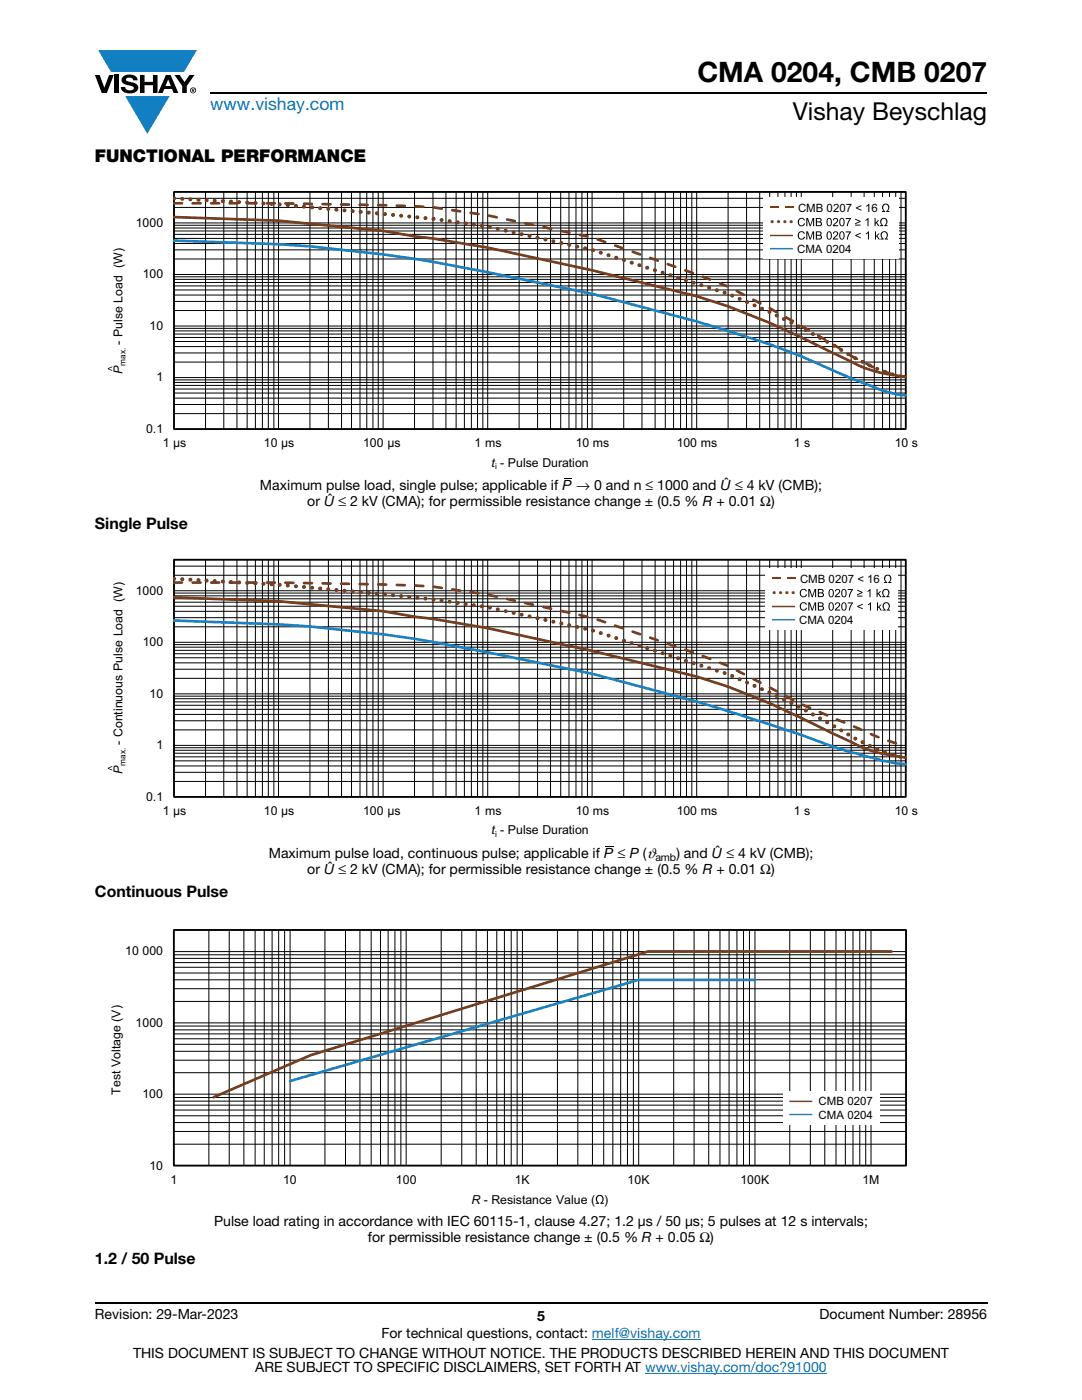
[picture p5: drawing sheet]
<svg xmlns="http://www.w3.org/2000/svg" width="216mm" height="279mm" viewBox="0 0 216 279" stroke-linecap="round" stroke-linejoin="round" font-family="sans-serif">
<g fill="#147fc3">
<path d="M19.6 10h19.7l-2.6 4.3h-1.1h-13.5z"/>
<path d="M25 19.2h8.9l-4.5 7.5z"/>
</g>
<g fill="#000">
<path d="M18.9 15h1l.9 2.5 1-2.5h.9l-1.4 3.6h-1zM22.9 15h.9v3.6h-.9zM24.6 15.3a2.1 2.1 0 0 1 2.8 .3l.1 .4h-.9a.79 .79 0 0 0-.7-.5 .79 .79 0 0 0-.8 .4l.3 .3 1 .2a1.08 1.08 0 0 1 1.2 1 1.08 1.08 0 0 1-1.1 1.2 1.73 1.73 0 0 1-2.4-1.2h.9a.96 .96 0 0 0 .8 .6 .96 .96 0 0 0 .9-.4 1.31 1.31 0 0 0-1.2-.6 1.03 1.03 0 0 1-1.1-.6 1.03 1.03 0 0 1 .2-1.1zM27.9 15h.9v1.3h1.7v-1.3h.9v3.6h-.9v-1.6h-1.7v1.6h-.9zM34.8 15h1.1l.9 1.4 1-1.4h1l-1.5 2.2v1.4h-.9v-1.4zM21.5 73.5l.9-.4v.2l-.7 .3 .7 .3v.1l-.9-.3z"/>
<path d="M33.6 15.9l.5 1.3h-1.1zM33.1 15l-1.6 3.6h1l.3-.8h1.5l.3 .8h1l-1.6-3.6z"/>
<path d="M38.4 17.8h.2v.2h-.2zM38.3 17.7v.7h.1v-.3l.4 .3-.2-.3 .2-.2-.1-.2z"/>
<path d="M38.1 18a.46 .46 0 0 1 .9 0 .46 .46 0 0 1-.9 0zM37.9 18a.6 .6 0 0 0 1.2 0 .6 .6 0 0 0-1.2 0z"/>
</g>
<path d="M42 18.6h155M18.9 260h178.1" fill="none" stroke="#000" stroke-width=".36"/>
<path d="M118.1 267.3h21.7M128.7 274h36.3" fill="none" stroke="#007ec4" stroke-width=".2"/>
<g fill="none" stroke="#000" stroke-width=".2">
<path d="M34.7 39.6h146M34.7 38.3h146v47.3h-146zM41 38.3v47.3M44.7 38.3v47.3M47.3 38.3v47.3M49.3 38.3v47.3M51 38.3v47.3M52.4 38.3v47.3M53.5 38.3v47.3M54.6 38.3v47.3M55.6 38.3v47.3M61.8 38.3v47.3"/>
<path d="M65.5 38.3v47.3M68.2 38.3v47.3M70.1 38.3v47.3M71.8 38.3v47.3M73.2 38.3v47.3M74.4 38.3v47.3M75.5 38.3v47.3M76.4 38.3v47.3M82.7 38.3v47.3M86.4 38.3v47.3M89 38.3v47.3M91 38.3v47.3"/>
<path d="M92.7 38.3v47.3M94.1 38.3v47.3M95.3 38.3v47.3M96.3 38.3v47.3M97.3 38.3v47.3M103.6 38.3v47.3M107.3 38.3v47.3M109.8 38.3v47.3M111.9 38.3v47.3M113.5 38.3v47.3M114.9 38.3v47.3M116.1 38.3v47.3"/>
<path d="M117.2 38.3v47.3M118.1 38.3v47.3M124.5 38.3v47.3M128.1 38.3v47.3M130.7 38.3v47.3M132.8 38.3v47.3M134.4 38.3v47.3M135.8 38.3v47.3M137 38.3v47.3M138 38.3v47.3M139 38.3v47.3M145.3 38.3v47.3"/>
<path d="M149 38.3v47.3M151.6 38.3v47.3M153.6 38.3v47.3M155.2 38.3v47.3M156.6 38.3v47.3M157.9 38.3v47.3M158.9 38.3v47.3M159.9 38.3v47.3M166.2 38.3v47.3M169.8 38.3v47.3M172.4 38.3v47.3M174.5 38.3v47.3"/>
<path d="M176.1 38.3v47.3M177.5 38.3v47.3M178.7 38.3v47.3M179.8 38.3v47.3M34.7 58.9h146M34.7 57.9h146M34.7 57.1h146M34.7 56.4h146M34.7 55.7h146M34.7 55.2h146M34.7 51.7h146M34.7 49.9h146"/>
<path d="M34.7 48.6h146M34.7 47.6h146M34.7 46.8h146M34.7 46.1h146M34.7 45.5h146M34.7 45h146M34.7 41.4h146M34.7 54.8h146M34.7 44.5h146M34.7 79.5h146M34.7 78.4h146M34.7 77.6h146"/>
<path d="M34.7 76.9h146M34.7 76.3h146M34.7 75.8h146M34.7 72.3h146M34.7 70.4h146M34.7 69.2h146M34.7 68.2h146M34.7 67.3h146M34.7 66.7h146M34.7 66h146M34.7 65.5h146M34.7 62h146"/>
<path d="M34.7 60.2h146M34.7 75.4h146M34.7 65.1h146M34.7 82.5h146M34.7 80.7h146"/>
</g>
<path d="M34.7 38.3h146v47.3h-146z" fill="none" stroke="#000" stroke-width=".35"/>
<path d="M34.7 48l20.9 .7a294.5 294.5 0 0 1 41.7 5.6 403.5 403.5 0 0 1 56.3 14.4l6.3 2.4a162.4 162.4 0 0 0 14.5 6.2 21.2 21.2 0 0 0 6.3 1.6" fill="none" stroke="#1782c5" stroke-width=".53"/>
<path d="M34.7 43.3l20.9 .7 20.8 2.1 20.9 3.3 20.9 4.5 20.8 5.2a156.2 156.2 0 0 1 27.1 11.3l3.7 1.8a29.5 29.5 0 0 0 10.9 3" fill="none" stroke="#7b3c17" stroke-width=".53"/>
<path d="M34.7 39.6l20.9 1.2 30.8 2.9 10.9 1.5 20.9 4.7 27.1 8.7a175.2 175.2 0 0 1 25.9 13.2 30.5 30.5 0 0 0 9.5 3.4" fill="none" stroke="#7b3c17" stroke-width=".79" stroke-dasharray="0 1.6"/>
<path d="M34.7 40.6a773.6 773.6 0 0 1 51.7 .8l10.9 1.6 20.9 4.4 20.8 7.4 6.3 2.4a298.8 298.8 0 0 1 24.5 13.8l1.4 .7a28.2 28.2 0 0 0 9.5 3.5" fill="none" stroke="#7b3c17" stroke-width=".53" stroke-dasharray="1.6 2.1"/>
<path d="M152.4 39.4h27v12.3h-27z" fill="#fff"/>
<g fill="#7b3c17">
<path d="M153.6 41.2h1.7v.3h-1.7z"/>
<path d="M156.7 41.2h1.6v.3h-1.6z"/>
</g>
<g fill="#000">
<path d="M175.8 43.7a.78 .78 0 0 1 1.2 .1 .78 .78 0 0 1-.3 1.1h.4v.2h-.6v-.1a.62 .62 0 0 0 .4-.9 .62 .62 0 0 0-.9-.3l-.1 .3a.74 .74 0 0 0 .3 .9v.1h-.6v-.2h.4l-.4-.6zM176.2 40.9a.78 .78 0 0 1 1.2 .1 .78 .78 0 0 1-.3 1.1h.4v.2h-.7v-.2a.62 .62 0 0 0 .5-.8 .62 .62 0 0 0-.9-.3l-.2 .3a.74 .74 0 0 0 .4 .8v.2h-.6v-.2h.3l-.3-.7z"/>
<path d="M174.5 43.5h.2v.9l.5-.4h.2l-.4 .4 .5 .7h-.3l-.3-.6-.2 .2v.4h-.2zM172.7 43.9l.6-.4v1.6h-.2v-1.2l-.4 .2zM170.6 44.8h1.1v.2h-1.1zM170.6 43.6l1.1 .5v.2l-1.1 .5v-.2l.9-.4-.9-.4zM168.7 43.5h1.1l-.5 1-.1 .6h-.2l.1-.4 .4-1h-.8zM167.8 43.8a.91 .91 0 0 0 .2 1.2 .85 .85 0 0 0 0-1.3zM167.7 43.6a.59 .59 0 0 1 .7 .1 .59 .59 0 0 1 .1 .6 .59 .59 0 0 1-.5 .9 .59 .59 0 0 1-.5-.9zM166.4 43.6a.56 .56 0 0 1 .8 .3 .56 .56 0 0 1-.4 .7l-.4 .3h.8v.2h-1l.2-.4a.64 .64 0 0 0 .5-1h-.4l-.1 .3h-.2zM165.2 43.8a.91 .91 0 0 0 .3 1.2 .85 .85 0 0 0 0-1.3zM165.2 43.6a.59 .59 0 0 1 .6 .1 .59 .59 0 0 1 .2 .6 .59 .59 0 0 1-.5 .9 .59 .59 0 0 1-.6-.9zM163 44.4v.5h.7a.3 .3 0 0 0 0-.4 .3 .3 0 0 0-.3-.1zM163 43.7v.5h.4a.27 .27 0 0 0 .3-.3 .27 .27 0 0 0-.4-.2zM162.8 43.5h.6a.42 .42 0 0 1 .5 .2 .42 .42 0 0 1-.2 .6 .46 .46 0 0 1 .3 .5 .46 .46 0 0 1-.6 .3h-.6zM160.9 43.5h.3l.5 1.4 .5-1.4h.3v1.6h-.3v-1.3l-.4 1.3h-.2l-.5-1.4v1.4h-.2zM159.4 43.7a.71 .71 0 0 1 1.2 .3h-.2a.55 .55 0 0 0-.8-.3 .55 .55 0 0 0-.2 .8 .5 .5 0 0 0 .5 .5 .5 .5 0 0 0 .5-.4h.2a.79 .79 0 0 1-1.1 .5 .79 .79 0 0 1-.2-1.2z"/>
</g>
<path d="M156.7 46.9h1.5v.2h-1.5zM155.2 46.9h1.5v.2h-1.5zM153.6 46.9h1.6v.2h-1.6z" fill="#7b3c17"/>
<g fill="#000">
<path d="M175.9 46.4a.78 .78 0 0 1 1.2 .1 .78 .78 0 0 1-.3 1.1h.4v.2h-.7v-.2a.62 .62 0 0 0 .5-.8 .62 .62 0 0 0-.9-.3l-.2 .3a.74 .74 0 0 0 .4 .8v.2h-.6v-.2h.3l-.3-.7z"/>
<path d="M174.6 46.2h.2v.9l.5-.5h.2l-.4 .5 .5 .7h-.3l-.4-.6-.1 .1v.5h-.2zM172.8 46.6l.6-.4v1.6h-.2v-1.3l-.4 .3zM170.7 46.9l1.1-.5v.2l-.9 .4 .9 .4v.2l-1.1-.5zM168.7 46.2h1.1l-.5 1-.1 .6h-.2v-.5l.5-.9h-.8zM167.8 46.4a.91 .91 0 0 0 .2 1.3 .85 .85 0 0 0 0-1.4zM167.7 46.3a.59 .59 0 0 1 .7 0 .59 .59 0 0 1 .1 .7 .59 .59 0 0 1-.5 .8 .59 .59 0 0 1-.5-.8zM166.4 46.3a.56 .56 0 0 1 .8 .2 .56 .56 0 0 1-.4 .8l-.4 .3h.8v.2h-1l.2-.5a.64 .64 0 0 0 .5-1l-.4 .1-.1 .3-.2-.1zM165.2 46.4a.91 .91 0 0 0 .3 1.3 .85 .85 0 0 0-.1-1.4zM165.2 46.3a.59 .59 0 0 1 .6 0 .59 .59 0 0 1 .2 .7 .59 .59 0 0 1-.5 .8 .59 .59 0 0 1-.6-.8zM163 47v.6l.7-.1a.3 .3 0 0 0 0-.4 .3 .3 0 0 0-.3-.1zM163 46.4v.5h.4a.27 .27 0 0 0 .3-.3 .27 .27 0 0 0-.4-.2zM162.8 46.2h.6a.42 .42 0 0 1 .5 .2 .42 .42 0 0 1-.2 .5 .46 .46 0 0 1 .3 .6 .46 .46 0 0 1-.6 .3h-.6zM160.9 46.2h.3l.5 1.4 .5-1.4h.2v1.6h-.2v-1.4l-.4 1.4h-.2l-.5-1.4v1.4h-.2zM159.4 46.4a.71 .71 0 0 1 1.2 .2l-.2 .1a.55 .55 0 0 0-.8-.3 .55 .55 0 0 0-.2 .8 .5 .5 0 0 0 .5 .4 .5 .5 0 0 0 .5-.4l.2 .1a.79 .79 0 0 1-1.1 .4 .79 .79 0 0 1-.2-1.2z"/>
</g>
<path d="M156.7 49.5h1.5v.3h-1.5zM155.2 49.5h1.5v.3h-1.5zM153.6 49.5h1.6v.3h-1.6z" fill="#1782c5"/>
<path d="M112.6 95.4v.1zM112.6 95.4h1.6v.1h-1.6zM21.5 153.3l.9-.4v.1l-.7 .3 .7 .3v.2l-.9-.4z" fill="#000"/>
<g fill="none" stroke="#000" stroke-width=".2">
<path d="M34.7 119.5h146M34.7 118.9h146M34.7 118.4h146M34.7 114.8h146M34.7 113h146M34.7 111.7h146v47.3h-146zM34.7 117.9h146M41 111.7v47.3M44.7 111.7v47.3M47.3 111.7v47.3M49.3 111.7v47.3M51 111.7v47.3"/>
<path d="M52.4 111.7v47.3M53.5 111.7v47.3M54.6 111.7v47.3M55.6 111.7v47.3M61.8 111.7v47.3M65.5 111.7v47.3M68.2 111.7v47.3M70.1 111.7v47.3M71.8 111.7v47.3M73.2 111.7v47.3M74.4 111.7v47.3M75.5 111.7v47.3"/>
<path d="M76.4 111.7v47.3M82.7 111.7v47.3M86.4 111.7v47.3M89 111.7v47.3M91 111.7v47.3M92.7 111.7v47.3M94.1 111.7v47.3M95.3 111.7v47.3M96.3 111.7v47.3M97.3 111.7v47.3M103.6 111.7v47.3M107.3 111.7v47.3"/>
<path d="M109.8 111.7v47.3M111.9 111.7v47.3M113.5 111.7v47.3M114.9 111.7v47.3M116.1 111.7v47.3M117.2 111.7v47.3M118.1 111.7v47.3M124.5 111.7v47.3M128.1 111.7v47.3M130.7 111.7v47.3M132.8 111.7v47.3M134.4 111.7v47.3"/>
<path d="M135.8 111.7v47.3M137 111.7v47.3M138 111.7v47.3M139 111.7v47.3M145.3 111.7v47.3M149 111.7v47.3M151.6 111.7v47.3M153.6 111.7v47.3M155.2 111.7v47.3M156.6 111.7v47.3M157.9 111.7v47.3M158.9 111.7v47.3"/>
<path d="M159.9 111.7v47.3M166.2 111.7v47.3M169.8 111.7v47.3M172.4 111.7v47.3M174.5 111.7v47.3M176.1 111.7v47.3M177.5 111.7v47.3M178.7 111.7v47.3M179.8 111.7v47.3M34.7 139.4h146M34.7 138.9h146M34.7 135.4h146"/>
<path d="M34.7 133.6h146M34.7 132.3h146M34.7 131.3h146M34.7 130.5h146M34.7 129.8h146M34.7 129.2h146M34.7 128.6h146M34.7 125.1h146M34.7 123.3h146M34.7 122h146M34.7 121h146M34.7 120.2h146"/>
<path d="M34.7 138.5h146M34.7 128.2h146M34.7 156h146M34.7 154.1h146M34.7 152.9h146M34.7 151.8h146M34.7 151h146M34.7 150.3h146M34.7 149.7h146M34.7 149.2h146M34.7 145.7h146M34.7 143.8h146"/>
<path d="M34.7 142.6h146M34.7 141.6h146M34.7 140.8h146M34.7 140.1h146M34.7 148.8h146"/>
</g>
<path d="M34.7 111.7h146v47.3h-146z" fill="none" stroke="#000" stroke-width=".35"/>
<path d="M34.7 123.8l20.9 .8a279 279 0 0 1 41.7 5.6 407.8 407.8 0 0 1 68.8 18.8l6.3 1.9 2 .4 1.7 .5 2.6 .5 2 .2" fill="none" stroke="#1782c5" stroke-width=".53"/>
<path d="M34.7 119.2l20.9 .8 20.8 2 20.9 3.4 20.9 4.5 20.8 5.1a151.9 151.9 0 0 1 27.1 11.4l3.7 1.7a23 23 0 0 0 8.9 2.8l2 .3" fill="none" stroke="#7b3c17" stroke-width=".53"/>
<path d="M34.7 115.5l20.9 1.2a529.6 529.6 0 0 1 41.7 4.5l20.9 4.6 27.1 8.8a175.2 175.2 0 0 1 25.9 13.1 37.2 37.2 0 0 0 8.6 3.4l.9 .1" fill="none" stroke="#7b3c17" stroke-width=".79" stroke-dasharray="0 1.6"/>
<path d="M34.7 116.3a773.6 773.6 0 0 1 51.7 .8l10.9 1.6 20.9 4.6 20.8 7.1 6.3 2.5 14.6 7.6 14.5 6.3 4.3 1.5 2 .4" fill="none" stroke="#7b3c17" stroke-width=".53" stroke-dasharray="1.6 2.1"/>
<path d="M152.8 113.4h26.3v12.4h-26.3z" fill="#fff"/>
<g fill="#7b3c17">
<path d="M154 115.3h1.7v.3h-1.7z"/>
<path d="M157.1 115.3h1.6v.3h-1.6z"/>
</g>
<g fill="#000">
<path d="M176.2 117.7a.78 .78 0 0 1 1.2 .1 .78 .78 0 0 1-.3 1.2h.4v.2h-.6v-.2a.62 .62 0 0 0 .4-.8 .62 .62 0 0 0-.9-.3l-.1 .3a.74 .74 0 0 0 .3 .8v.2h-.6v-.2h.4l-.4-.7zM176.6 114.9a.78 .78 0 0 1 1.2 .1 .78 .78 0 0 1-.3 1.2h.4v.1h-.7v-.1a.62 .62 0 0 0 .5-.9 .62 .62 0 0 0-.9-.3l-.2 .3a.74 .74 0 0 0 .4 .9v.1h-.6v-.1h.3l-.3-.7z"/>
<path d="M174.9 117.5h.2v1l.5-.5h.2l-.4 .4 .5 .8h-.3l-.4-.6-.1 .1v.5h-.2zM173.1 117.9l.6-.4v1.7h-.2v-1.3l-.4 .2zM171 118.9h1.1v.2h-1.1zM171 117.7l1.1 .4v.2l-1.1 .5v-.2l.9-.4-.9-.3zM169.1 117.6h1.1l-.5 .9-.1 .7h-.2l.1-.5 .4-.9h-.8zM168.2 117.8a.91 .91 0 0 0 .2 1.2 .85 .85 0 0 0 0-1.3zM168.1 117.6a.59 .59 0 0 1 .7 .1 .59 .59 0 0 1 .1 .7 .59 .59 0 0 1-.5 .8 .59 .59 0 0 1-.5-.8zM166.8 117.7a.56 .56 0 0 1 .8 .2 .56 .56 0 0 1-.4 .8l-.4 .3h.8v.2h-1l.2-.5a.64 .64 0 0 0 .5-1l-.4 .1-.1 .2h-.2zM165.6 117.8a.91 .91 0 0 0 .3 1.2 .85 .85 0 0 0 0-1.3zM165.6 117.6a.59 .59 0 0 1 .6 .1 .59 .59 0 0 1 .2 .7 .59 .59 0 0 1-.5 .8 .59 .59 0 0 1-.6-.8zM163.4 118.4v.6l.7-.1a.3 .3 0 0 0 0-.4 .3 .3 0 0 0-.3-.1zM163.4 117.7v.5h.4a.27 .27 0 0 0 .3-.2 .27 .27 0 0 0-.4-.3zM163.2 117.5h.6a.42 .42 0 0 1 .5 .3 .42 .42 0 0 1-.2 .5 .46 .46 0 0 1 .3 .6 .46 .46 0 0 1-.6 .3h-.6zM161.3 117.5h.3l.5 1.4 .5-1.4h.3v1.7h-.3v-1.4l-.4 1.4h-.2l-.5-1.4v1.4h-.2zM159.8 117.7a.71 .71 0 0 1 1.2 .3h-.2a.55 .55 0 0 0-.8-.2 .55 .55 0 0 0-.2 .7 .5 .5 0 0 0 .5 .5 .5 .5 0 0 0 .5-.4l.2 .1a.79 .79 0 0 1-1.1 .4 .79 .79 0 0 1-.2-1.2z"/>
</g>
<path d="M157.1 120.9h1.5v.3h-1.5zM155.6 120.9h1.5v.3h-1.5zM154 120.9h1.6v.3h-1.6z" fill="#7b3c17"/>
<g fill="#000">
<path d="M176.3 120.4a.78 .78 0 0 1 1.2 .1 .78 .78 0 0 1-.3 1.2h.4v.1h-.7v-.1a.62 .62 0 0 0 .5-.9 .62 .62 0 0 0-.9-.3l-.2 .3a.74 .74 0 0 0 .4 .9v.1h-.6v-.1h.3l-.3-.7z"/>
<path d="M175 120.2h.2v.9l.5-.4h.2l-.4 .4 .5 .7h-.3l-.4-.6-.1 .2v.4h-.2zM173.2 120.6l.6-.4v1.6h-.2v-1.2l-.4 .2zM171.1 120.9l1.1-.4v.2l-.9 .3 .9 .4v.2l-1.1-.5zM169.1 120.2h1.1l-.5 1-.1 .6h-.2l.1-.4 .4-1h-.8zM168.2 120.5a.91 .91 0 0 0 .2 1.2 .85 .85 0 0 0 0-1.3zM168.1 120.3a.59 .59 0 0 1 .7 .1 .59 .59 0 0 1 .1 .6 .59 .59 0 0 1-.5 .9 .59 .59 0 0 1-.5-.9zM166.8 120.3a.56 .56 0 0 1 .8 .3 .56 .56 0 0 1-.4 .7l-.4 .4h.8v.1h-1l.2-.4a.64 .64 0 0 0 .5-1l-.4 .1-.1 .2h-.2zM165.6 120.5a.91 .91 0 0 0 .3 1.2 .85 .85 0 0 0 0-1.3zM165.6 120.3a.59 .59 0 0 1 .6 .1 .59 .59 0 0 1 .2 .6 .59 .59 0 0 1-.5 .9 .59 .59 0 0 1-.6-.9zM163.4 121.1v.6l.7-.1a.3 .3 0 0 0 0-.4 .3 .3 0 0 0-.3-.1zM163.4 120.4v.5h.4a.27 .27 0 0 0 .3-.3 .27 .27 0 0 0-.4-.2zM163.2 120.2h.6a.42 .42 0 0 1 .5 .2 .42 .42 0 0 1-.2 .6 .46 .46 0 0 1 .3 .6 .46 .46 0 0 1-.6 .2h-.6zM161.3 120.2h.3l.5 1.4 .5-1.4h.3v1.6h-.3v-1.3l-.4 1.3h-.2l-.5-1.3v1.3h-.2zM159.8 120.4a.71 .71 0 0 1 1.2 .3h-.2a.55 .55 0 0 0-.8-.3 .55 .55 0 0 0-.2 .8 .5 .5 0 0 0 .5 .5 .5 .5 0 0 0 .5-.4h.2a.79 .79 0 0 1-1.1 .5 .79 .79 0 0 1-.2-1.2z"/>
</g>
<path d="M157.1 123.5h1.5v.3h-1.5zM155.6 123.5h1.5v.3h-1.5zM154 123.5h1.6v.3h-1.6z" fill="#1782c5"/>
<path d="M120.9 168.8v.1zM120.9 168.8h1.5v.1h-1.5zM119.1 238.7a.84 .84 0 0 1 1.2 .1 .84 .84 0 0 1-.2 1.2h.4v.3h-.7v-.2a.68 .68 0 0 0 .5-.9 .68 .68 0 0 0-.9-.5l-.3 .4a.8 .8 0 0 0 .5 1v.2h-.7v-.3h.4l-.4-.7z" fill="#000"/>
<g fill="none" stroke="#000" stroke-width=".2">
<path d="M34.7 199.9h146.1M34.7 197.3h146.1M34.7 195.5h146.1M34.7 194.2h146.1M34.7 193h146.1M34.7 192.1h146.1M34.7 191.3h146.1M34.7 190.5h146.1M34.7 185.6h146.1v47h-146.1zM34.7 189.9h146.1M41.7 185.6v47M45.7 185.6v47"/>
<path d="M48.7 185.6v47M50.9 185.6v47M52.7 185.6v47M54.3 185.6v47M55.6 185.6v47M56.8 185.6v47M57.9 185.6v47M64.8 185.6v47M68.9 185.6v47M71.8 185.6v47M74.1 185.6v47M75.9 185.6v47"/>
<path d="M77.4 185.6v47M78.8 185.6v47M80 185.6v47M81 185.6v47M88 185.6v47M92.1 185.6v47M95 185.6v47M97.3 185.6v47M99.1 185.6v47M100.6 185.6v47M102 185.6v47M103.2 185.6v47"/>
<path d="M104.2 185.6v47M111.2 185.6v47M115.3 185.6v47M118.2 185.6v47M120.5 185.6v47M122.3 185.6v47M123.8 185.6v47M125.2 185.6v47M126.4 185.6v47M127.4 185.6v47M134.4 185.6v47M138.5 185.6v47"/>
<path d="M141.4 185.6v47M143.7 185.6v47M145.5 185.6v47M147 185.6v47M148.4 185.6v47M149.5 185.6v47M150.6 185.6v47M157.6 185.6v47M161.7 185.6v47M164.6 185.6v47M166.8 185.6v47M168.7 185.6v47"/>
<path d="M170.2 185.6v47M171.6 185.6v47M172.7 185.6v47M173.8 185.6v47M34.7 219.8h146.1M34.7 219h146.1M34.7 214.1h146.1M34.7 211.6h146.1M34.7 209.8h146.1M34.7 208.4h146.1M34.7 207.3h146.1M34.7 206.3h146.1"/>
<path d="M34.7 205.5h146.1M34.7 204.8h146.1M34.7 218.4h146.1M34.7 204.1h146.1M34.7 228.3h146.1M34.7 225.8h146.1M34.7 224h146.1M34.7 222.7h146.1M34.7 221.5h146.1M34.7 220.6h146.1"/>
</g>
<path d="M34.7 185.6h146.1v47h-146.1z" fill="none" stroke="#000" stroke-width=".35"/>
<path d="M150.6 195.6h-23.2l-69.5 20.2" fill="none" stroke="#1782c5" stroke-width=".53"/>
<path d="M177.9 189.9h-48.6l-67.3 20.7-19.4 8.4" fill="none" stroke="#7b3c17" stroke-width=".53"/>
<path d="M156.2 217.9h19.3v6.7h-19.3z" fill="#fff"/>
<path d="M160.6 219.7h1.5v.2h-1.5zM159 219.7h1.6v.2h-1.6zM157.5 219.7h1.5v.2h-1.5z" fill="#7b3c17"/>
<path d="M160.6 222.3h1.5v.3h-1.5zM159 222.3h1.6v.3h-1.6zM157.5 222.3h1.5v.3h-1.5z" fill="#1782c5"/>
<text font-size="5.6" x="139.1" y="16.4">CMA 0204, CMB 0207</text>
<text font-size="4.9" x="158.2" y="24">Vishay Beyschlag</text>
<text font-size="3.5" fill="#007ec4" x="42" y="21.9">www.vishay.com</text>
<text font-size="3.5" x="18.9" y="32.3">FUNCTIONAL PERFORMANCE</text>
<g font-size="3.2">
<text x="18.9" y="105.5">Single Pulse</text>
<text x="18.9" y="178.9">Continuous Pulse</text>
<text x="18.9" y="252.3">1.2 / 50 Pulse</text>
</g>
<g font-size="2.8">
<text x="51.9" y="97.9">Maximum pulse load, single pulse; applicable if P → 0 and n ≤ 1000 and U ≤ 4 kV (CMB);</text>
<text x="61.3" y="101">or U ≤ 2 kV (CMA); for permissible resistance change ± (0.5 % R + 0.01 Ω)</text>
<text x="65.4" y="100.6">ˆ</text>
<text x="144.5" y="97.4">ˆ</text>
<text x="53.6" y="171.3">Maximum pulse load, continuous pulse; applicable if P ≤ P (ϑ</text>
<text x="65.4" y="174">ˆ</text>
<text x="135" y="171.3">) and U ≤ 4 kV (CMB);</text>
<text x="142.7" y="170.8">ˆ</text>
<text x="61.3" y="174.5">or U ≤ 2 kV (CMA); for permissible resistance change ± (0.5 % R + 0.01 Ω)</text>
<text x="42.7" y="244.7">Pulse load rating in accordance with IEC 60115-1, clause 4.27; 1.2 μs / 50 μs; 5 pulses at 12 s intervals;</text>
<text x="73.4" y="247.9">for permissible resistance change ± (0.5 % R + 0.05 Ω)</text>
<text x="18.9" y="263.3">Revision: 29-Mar-2023</text>
<text x="107.2" y="263.6">5</text>
<text x="163.6" y="263.3">Document Number: 28956</text>
<text x="76.1" y="267.1">For technical questions, contact: melf@vishay.com</text>
<text x="26.5" y="271">THIS DOCUMENT IS SUBJECT TO CHANGE WITHOUT NOTICE. THE PRODUCTS DESCRIBED HEREIN AND THIS DOCUMENT</text>
<text x="50.9" y="273.8">ARE SUBJECT TO SPECIFIC DISCLAIMERS, SET FORTH AT www.vishay.com/doc?91000</text>
</g>
<g font-size="2.5">
<text x="27.1" y="45.3">1000</text>
<text x="28.5" y="55.6">100</text>
<text x="29.9" y="65.8">10</text>
<text x="24.5" y="68.8" transform="rotate(-90 24.5 68.8)">- Pulse Load (W)</text>
<text x="24.5" y="74.7" transform="rotate(-90 24.5 74.7)">P</text>
<text x="31.2" y="76.1">1</text>
<text x="29.2" y="86.4">0.1</text>
<text x="32.5" y="89.3">1 μs</text>
<text x="52.7" y="89.3">10 μs</text>
<text x="72.5" y="89.3">100 μs</text>
<text x="94.7" y="89.3">1 ms</text>
<text x="114.9" y="89.3">10 ms</text>
<text x="135" y="89.3">100 ms</text>
<text x="158.4" y="89.3">1 s</text>
<text x="178.5" y="89.3">10 s</text>
<text x="98.1" y="93.1">t - Pulse Duration</text>
<text x="27.1" y="118.7">1000</text>
<text x="28.5" y="129">100</text>
<text x="29.9" y="139.3">10</text>
<text x="24.5" y="148.6" transform="rotate(-90 24.5 148.6)">- Continuous Pulse Load (W)</text>
<text x="31.2" y="149.5">1</text>
<text x="24.5" y="154.5" transform="rotate(-90 24.5 154.5)">P</text>
<text x="29.2" y="159.8">0.1</text>
<text x="32.5" y="162.7">1 μs</text>
<text x="52.7" y="162.7">10 μs</text>
<text x="72.5" y="162.7">100 μs</text>
<text x="94.7" y="162.7">1 ms</text>
<text x="98.1" y="166.5">t - Pulse Duration</text>
<text x="114.9" y="162.7">10 ms</text>
<text x="135" y="162.7">100 ms</text>
<text x="158.4" y="162.7">1 s</text>
<text x="178.5" y="162.7">10 s</text>
<text x="25" y="190.7">10 000</text>
<text x="27.1" y="204.9">1000</text>
<text x="24" y="218.4" transform="rotate(-90 24 218.4)">Test Voltage (V)</text>
<text x="28.4" y="219.2">100</text>
<text x="29.8" y="233.4">10</text>
<text x="34" y="236.4">1</text>
<text x="56.5" y="236.4">10</text>
<text x="79" y="236.4">100</text>
<text x="102.7" y="236.4">1K</text>
<text x="125.2" y="236.4">10K</text>
<text x="147.7" y="236.4">100K</text>
<text x="172.1" y="236.4">1M</text>
<text x="94.1" y="240.3">R - Resistance Value (</text>
<text x="120.6" y="240.3">)</text>
</g>
<g font-size="2.5" fill="#7b3c17">
<text x="153.6" y="45.1">•• ••</text>
<text x="154" y="119.2">•• ••</text>
</g>
<g font-size="2.3">
<text x="159.2" y="42.3">CMB 0207 &lt; 16</text>
<text x="159.1" y="50.4">CMA 0204</text>
<text x="159.6" y="116.3">CMB 0207 &lt; 16</text>
<text x="159.5" y="124.5">CMA 0204</text>
<text x="163.3" y="220.6">CMB 0207</text>
<text x="163.3" y="223.2">CMA 0204</text>
</g>
<text font-size="2.1" x="130.8" y="171.8">amb</text>
<g font-size="1.7">
<text x="25.1" y="73" transform="rotate(-90 25.1 73)">max.</text>
<text x="98.8" y="93.7">i</text>
<text x="25.1" y="152.9" transform="rotate(-90 25.1 152.9)">max.</text>
<text x="98.8" y="167.1">i</text>
</g>
</svg>
